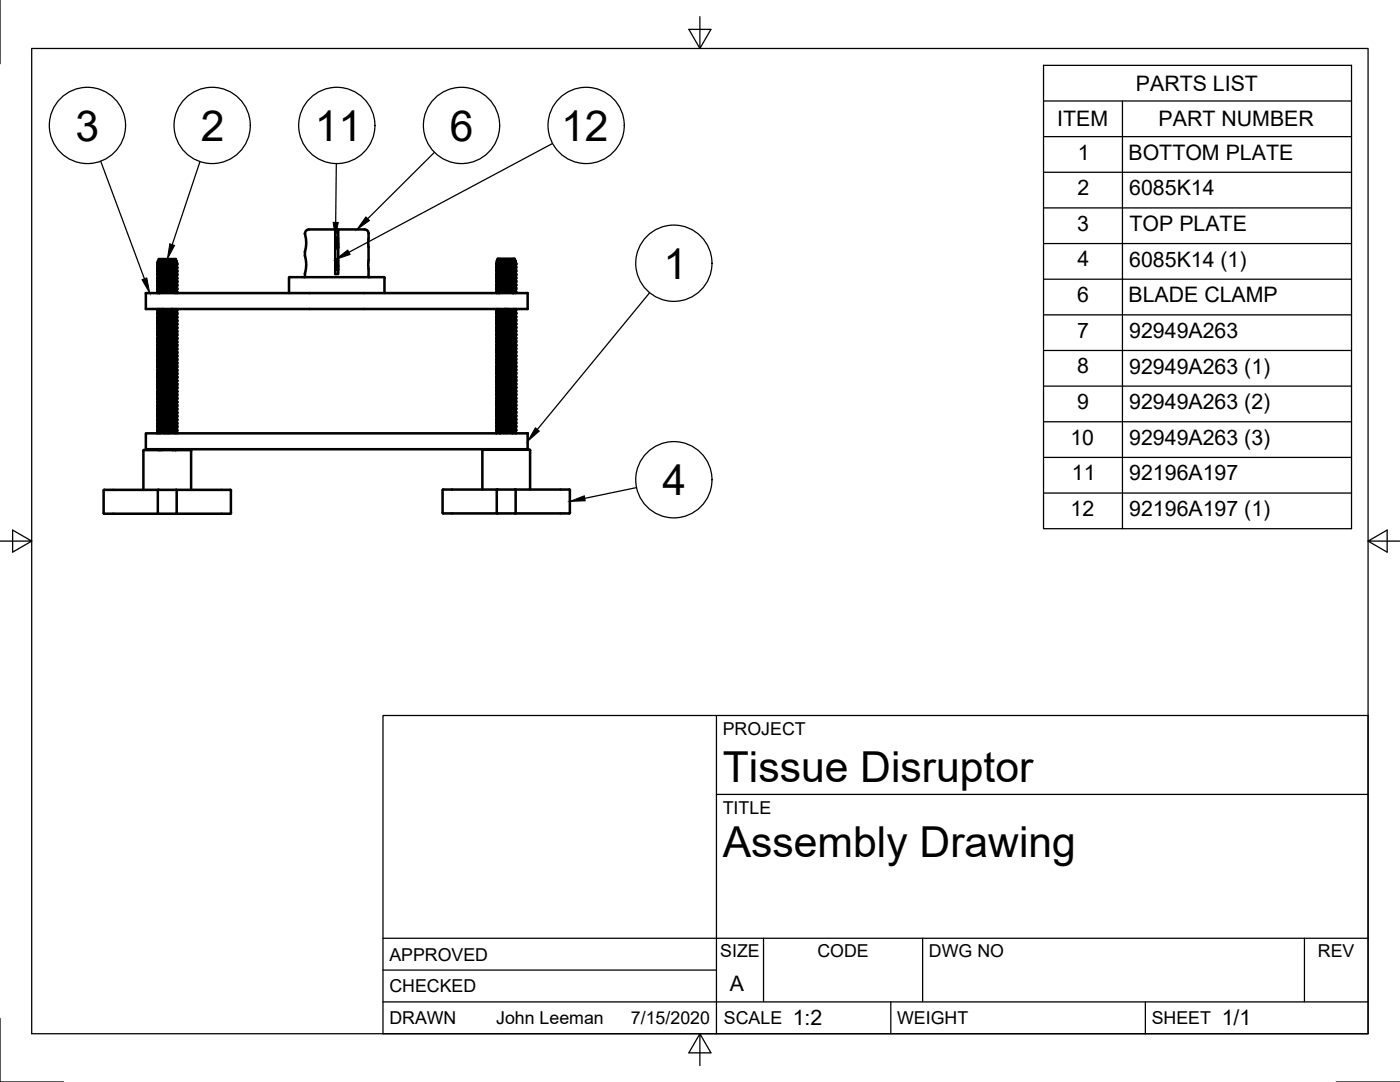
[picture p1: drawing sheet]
<svg xmlns="http://www.w3.org/2000/svg" width="279mm" height="216mm" viewBox="0 0 279 216" stroke-linecap="round" stroke-linejoin="round" font-family="sans-serif">
<!-- layer: Visible -->
<g fill="none" stroke="#000" stroke-width=".51">
<path d="M29.1 58.5h76.2v3.2h-76.2zM31.4 52.6v.3l.2 .1 1.2 .1h2l.5-.2 .1-.3M31.4 53.3v.3l.3 .1 1.4 .2 2-.2 .3-.2v-.2M31.4 54l.1 .4 1.4 .2 2-.1 .4-.2 .1-.3M31.4 54.7v.3l.2 .1 1.2 .2 2-.1 .5-.2 .1-.3M31.4 55.4v.3l.2 .1 1.5 .2 2-.2 .3-.2v-.2M31.4 56.1v.3l.2 .1 1.3 .2 2-.1 .4-.2 .1-.3M31.4 56.8v.3l.2 .1 1.2 .2 2-.1 .5-.2 .1-.3M31.4 57.5v.3l.2 .1 1.5 .2 2-.2 .3-.1v-.3M31.4 58.3v.2M31.4 56.1l.3-.1a5.8 5.8 0 0 0 3.6 0l.1 .2-.3 .1-1.4 .2-1.7-.1-.5-.1zM31.4 56.8l.3-.1a5.8 5.8 0 0 0 3.6 0l.1 .2-.3 .1-1.3 .2h-1.7l-.6-.2z"/>
<path d="M31.5 53.6a5.1 5.1 0 0 0 3.8 0M31.5 54.3a5.4 5.4 0 0 0 3.8 0M31.5 55a5.4 5.4 0 0 0 3.8 0M31.5 55.7a5.1 5.1 0 0 0 3.8 0M31.5 56.5a5.4 5.4 0 0 0 3.8 0M31.5 57.2a5.4 5.4 0 0 0 3.8 0M31.5 57.8a5.1 5.1 0 0 0 3.8 0M31.5 52.9l.3 .2M31.6 52.2a5.4 5.4 0 0 0 3.6 0M31.7 52.3v.1a4.9 4.9 0 0 0 3.4 0v-.1M31.7 52.4l-.3 .1v.2l1.6 .3 2-.2 .4-.2-.3-.2M31.7 53v.1a4.9 4.9 0 0 0 3.4 0v-.1"/>
<path d="M31.7 53.1l-.3 .2 .1 .1 1.4 .3 2.1-.1 .4-.3-.3-.2M31.7 53.7v.1a4.9 4.9 0 0 0 3.4 0v-.1M31.7 53.8l-.3 .2 .2 .2 1.5 .2 2-.2 .3-.2-.3-.2M31.7 54.4v.1a4.9 4.9 0 0 0 3.4 0v-.1M31.7 54.5l-.3 .2v.1l1.6 .3 2-.2 .4-.1-.3-.3M31.7 55.2l-.3 .2 .1 .1 1.3 .3 2.2-.1 .4-.2-.3-.3M31.7 57.3v.1a4.9 4.9 0 0 0 3.4 0v-.1M31.7 57.3l-.3 .2 .1 .2 1.3 .2 2.2-.1 .4-.2-.3-.3M31.7 58v.1a4.9 4.9 0 0 0 3.4 0v-.1M31.7 58l-.3 .3 .4 .2M31.7 55.1v.2M31.7 55.8v.2"/>
<path d="M31.7 56.5v.2M31.7 55.3a4.9 4.9 0 0 0 3.4 0M31.7 51.8a5.6 5.6 0 0 0 3.4 0M31.8 53a6.3 6.3 0 0 0 3.2 0M32.2 52.4h2.4zM32.2 52.4l-.7-.2 .2-.5h3.4l.2 .5-.7 .2M32.2 51.8h2.3M32.2 51.8h-.5l.8 .4h1.2l1-.1 .4-.3h-.6M35.1 58l.3 .3-.5 .2M35.1 55.1v.2M35.1 55.8v.2M35.1 56.5v.2"/>
<path d="M35.3 52.9l-.3 .2M35.4 58.3l-.1 .2M57.8 55.3h18.8M57.8 55.3l-.1 .1v3.1M60.7 55.3l.4-2.2-.2-2 .2-2.4-.2-1.9a.87 .87 0 0 1 1.1-1h4.9v8.9h.6v-8.9h4.3a1.64 1.64 0 0 1 1.7 .5v6.7l.1 2.2 .1 .1M66.9 49l.1 .2M66.9 53.4l.1 .2M66.9 51.8l.3 2M66.9 49.2h.1M66.9 53.6h.1M66.9 51.8l.2 2M67 49.2l.1 .3"/>
<path d="M67 53.6l.1 .2M67 47.4l.1 2.1M67 47.4l.2 2.1M67 47.4l.1 .3M67 51.8l.1 .2M67.1 47.7l.2 1.5M67.1 52l.2 1.6M67.1 47.7h.1M67.1 49.5h.1M67.1 52h.1M67.1 53.8h.1M67.2 47.7l.2 1.5"/>
<path d="M67.2 52l.2 1.6M67.2 52l.1-.2 .2 2-.1-.2M67.3 47.4l.2 2-.1-.2M67.3 51.8l.2 1.4M67.3 49.2h.1M67.3 47.4h.1M67.3 49.2l-.1 .3M67.3 47.4l-.1 .3M67.3 53.6h.1M67.3 53.6l-.1 .2M67.4 47.4l.1 1.5M67.4 47.4l.1 .2"/>
<path d="M67.4 51.8l.1 .2M76.6 55.3l.2 .1-.1 3.1M99 52.5l.3-.1a4.9 4.9 0 0 0 3.4 0l.3 .1-.2 .2-1.2 .2-2-.1zM99 52.5v.3l.3 .1 1.5 .2 1.9-.2 .3-.1v-.3M99 53.3l.2 .3 1.4 .2 2.1-.1 .3-.2v-.2M99 54v.2l.3 .1 1.2 .2 2.1-.1 .4-.2v-.2M99 54.7v.2l.3 .2 1.5 .1 1.9-.1 .3-.2v-.2M99 55.4l.2 .3 1.3 .2 2.2-.1 .3-.2v-.2M99 56.1v.2l.3 .2 1.2 .1 1.9-.1 .6-.1v-.3M99 56.8v.2l.3 .2 1.4 .1 1.9-.1 .3-.1 .1-.3M99 57.5l.2 .3 1.3 .2 2.2-.1 .3-.2v-.2M99 58.2l.1 .3"/>
<path d="M99.1 52.9l.3 .1M99.1 53.6l.3 .1M99.1 54.3l.3 .1M99.1 55l.3 .1M99.1 55.7l.3 .1M99.1 56.4l.3 .1M99.1 57.1l.3 .1M99.1 57.8l.3 .1M99.2 52.2l.2 .1M99.3 53v.1a4.9 4.9 0 0 0 3.4 0v-.1M99.3 53l-.3 .2 .3 .2 1.6 .3 1.7-.2 .4-.2-.3-.3M99.3 53.7v.1a4.9 4.9 0 0 0 3.4 0v-.1"/>
<path d="M99.3 53.7l-.3 .2 .3 .2 1.3 .3 2-.2 .4-.2-.3-.3M99.3 54.4v.1a4.9 4.9 0 0 0 3.4 0v-.1M99.3 54.4l-.3 .2 .1 .2 1.4 .3 2.1-.2 .4-.2-.3-.3M99.3 55.2l-.3 .1 .1 .2 1.7 .3 1.8-.2 .4-.2-.3-.2M99.3 55.9l-.3 .1 .3 .3 1.3 .2 2-.2 .4-.2-.3-.2M99.3 56.6l-.3 .1 .1 .2 1.4 .3 2.1-.2 .4-.2-.3-.2M99.3 57.2v.1a4.9 4.9 0 0 0 3.4 0v-.1M99.3 57.3l-.3 .1 .3 .3 1.5 .2 1.9-.2 .3-.2-.3-.2M99.3 57.9v.1a4.9 4.9 0 0 0 3.4 0v-.1M99.3 58l-.2 .3 .6 .2M99.3 52.2v.2M99.3 55.1v.1"/>
<path d="M99.3 55.8v.1M99.3 56.5v.1M99.3 51.7l3.4 .1-.7 .3-1.4 .1-.8-.2zM99.3 55.2a4.9 4.9 0 0 0 3.4 0M99.3 55.9a4.9 4.9 0 0 0 3.4 0M99.3 56.6a4.9 4.9 0 0 0 3.4 0M99.4 51.7a5.6 5.6 0 0 0 3.3 0M99.4 52.3a6.3 6.3 0 0 0 3.3 0M99.4 53a6.3 6.3 0 0 0 3.3 0M99.4 53.7a6.3 6.3 0 0 0 3.3 0M99.4 54.4a6.3 6.3 0 0 0 3.3 0M99.4 55.1a6.3 6.3 0 0 0 3.3 0"/>
<path d="M99.4 55.8a6.3 6.3 0 0 0 3.3 0M99.4 56.5a6.3 6.3 0 0 0 3.3 0M99.4 57.2a6.3 6.3 0 0 0 3.3 0M99.4 57.9a6.3 6.3 0 0 0 3.3 0M99.8 52.3h2.4zM99.8 52.3l-.7-.2 .3-.5h3.3l.2 .5-.7 .2M99.9 51.7h2.3M102.7 58l.3 .2-.7 .3M102.7 52.2v.2M102.7 55.1v.1M102.7 55.8v.1M102.7 56.5v.1"/>
<path d="M102.8 52.2l-.2 .1M102.9 52.9l-.3 .1M102.9 53.6l-.3 .1M102.9 54.3l-.3 .1M102.9 55l-.3 .1M102.9 55.7l-.3 .1M102.9 56.4l-.3 .1M102.9 57.1l-.3 .1M102.9 57.8l-.3 .1M103 58.2l-.1 .3M31.4 61.8v.2l.2 .1 1.4 .2 1.9-.1 .5-.2v-.2M31.4 62.5v.2l.2 .1 1.3 .2 2.1-.1 .4-.2v-.2"/>
<path d="M31.4 63.2v.2l.2 .2 1.7 .2 1.6-.2 .5-.2v-.2M31.4 63.9l.1 .3 1.5 .3 2-.2 .4-.2v-.2M31.4 64.6v.3l.2 .1 1.2 .2 2.2-.2 .4-.2v-.2M31.4 65.3v.3l.2 .1 1.6 .2 1.7-.2 .4-.1 .1-.3M31.4 66l.1 .4 1.5 .2 2-.2 .4-.1v-.3M31.4 66.7v.3l.2 .1 1.2 .2 2.2-.2 .4-.1v-.3M31.4 67.4v.3l.3 .1 1.5 .2 1.9-.2 .3-.2v-.2M31.4 68.1l.1 .4 1.5 .2 1.9-.1 .5-.2v-.3M31.4 68.8v.3l.2 .1 1.2 .2 2.2-.1 .4-.2v-.3M31.4 69.5v.3l.3 .1 1.5 .2 1.9-.2 .3-.1v-.3M31.4 70.3l.1 .3 1.4 .2 2-.1 .4-.2 .1-.2M31.4 71v.2l.2 .1 1.2 .2 2.2-.1 .4-.2v-.2"/>
<path d="M31.4 71.6v.3l.2 .1 1.5 .2 2-.1 .3-.2v-.3M31.4 72.4l.1 .3 1.4 .2 2-.1 .4-.2 .1-.2M31.4 73.1v.2l.2 .1 1.2 .2 2-.1 .5-.1 .1-.3M31.4 73.8v.2l.2 .1 1.5 .2 2-.1 .3-.2v-.2M31.4 74.5l.1 .3 1.4 .2 2-.1 .4-.2 .1-.2M31.4 75.2v.2l.2 .2 1.2 .1 2-.1 .5-.1 .1-.3M31.4 75.9v.2l.2 .2 1.5 .2 2-.2 .3-.2v-.2M31.4 76.6v.3l.2 .1 1.3 .2 2-.2 .4-.1 .1-.3M31.4 77.3v.3l.2 .1 1.2 .2 2-.1 .5-.2 .1-.3M31.4 78v.3l.2 .1 1.5 .2 2-.2 .3-.2v-.2M31.4 78.7v.3l.2 .1 1.3 .2 2-.1 .4-.2 .1-.3M31.4 79.4v.3l.2 .1 1.1 .2 2.1-.1 .5-.2 .1-.3"/>
<path d="M31.4 70.2l.3-.1a5.8 5.8 0 0 0 3.6 0v.2l-.3 .2-1.4 .2-1.6-.2-.5-.1zM31.4 70.9l.3-.1a5.8 5.8 0 0 0 3.6 0l.1 .2-.3 .1-1.3 .3-1.8-.2-.5-.1zM31.4 71.6l.3-.1a4.9 4.9 0 0 0 3.4 0l.3 .1-.1 .2-1.4 .3-1.7-.1-.6-.2zM31.4 74.4l.3-.1a5.8 5.8 0 0 0 3.6 .1l.1 .1-.3 .2-1.4 .2-1.7-.1-.5-.2zM31.4 75.1l.3-.1a5.8 5.8 0 0 0 3.6 .1l.1 .1-.3 .2-1.3 .2-1.7-.1-.6-.2zM31.5 61.7l-.1 .1 .4 .2 1.5 .2 1.7-.2 .3-.1v-.2M31.5 62.1a5.4 5.4 0 0 0 3.8 0M31.5 62.8a5.4 5.4 0 0 0 3.8 0M31.5 64.2a5.4 5.4 0 0 0 3.8 0M31.5 64.9a5.4 5.4 0 0 0 3.8 0M31.5 65.6a5.4 5.4 0 0 0 3.8 0M31.5 66.3a5.4 5.4 0 0 0 3.8 0"/>
<path d="M31.5 67.7a5.1 5.1 0 0 0 3.8 0M31.5 68.5a5.4 5.4 0 0 0 3.8 0M31.5 69.2a5.4 5.4 0 0 0 3.8 0M31.5 69.9a5.1 5.1 0 0 0 3.8 0M31.5 70.6a5.4 5.4 0 0 0 3.8 0M31.5 71.3a5.4 5.4 0 0 0 3.8 0M31.5 72a5.1 5.1 0 0 0 3.8 0M31.5 72.7a5.4 5.4 0 0 0 3.8 0M31.5 74.1a5.1 5.1 0 0 0 3.8 0M31.5 74.8a5.4 5.4 0 0 0 3.8 0M31.5 75.5a5.4 5.4 0 0 0 3.8 0M31.5 76.2a5.1 5.1 0 0 0 3.8 0"/>
<path d="M31.5 76.9a5.4 5.4 0 0 0 3.8 0M31.5 78.3a5.1 5.1 0 0 0 3.8 0M31.5 79a5.4 5.4 0 0 0 3.8 0M31.5 79.7a5.4 5.4 0 0 0 3.8 0M31.5 63.5l.3 .1M31.5 67l.3 .2M31.5 73.4l.3 .1M31.5 77.6l.3 .2M31.7 62.2v.1a4.9 4.9 0 0 0 3.4 0v-.1M31.7 62.3l-.3 .2 .2 .2 1.4 .2 2-.2 .4-.2-.3-.2M31.7 62.9v.1a4.9 4.9 0 0 0 3.4 0v-.1M31.7 63l-.3 .3 1.5 .3 2.2-.2 .3-.2-.3-.2"/>
<path d="M31.7 63.6v.1a4.9 4.9 0 0 0 3.4 0v-.1M31.7 63.7l-.3 .2 .2 .2 1.7 .2 1.9-.2 .2-.2-.3-.2M31.7 64.4l-.3 .2 .2 .2 1.4 .2 2-.2 .4-.2-.3-.2M31.7 65.1l-.3 .2 .2 .2 1.3 .2 2.1-.2 .4-.2-.3-.2M31.7 65.7v.1a4.9 4.9 0 0 0 3.4 0v-.1M31.7 65.8l-.3 .2 .2 .2 1.6 .2 2-.2 .2-.2-.3-.2M31.7 66.4v.1a4.9 4.9 0 0 0 3.4 0v-.1M31.7 66.5l-.3 .2 .2 .2 1.4 .2 2-.1 .4-.3-.3-.2M31.7 67.1v.1a4.9 4.9 0 0 0 3.4 0v-.1M31.7 67.2l-.3 .2 .1 .2 1.4 .2 2.1-.2 .4-.1-.3-.3M31.7 67.8v.2a4.9 4.9 0 0 0 3.4 0v-.2M31.7 67.9l-.3 .2 .2 .2 1.6 .2 2-.2 .2-.2-.3-.2"/>
<path d="M31.7 68.5v.2a4.9 4.9 0 0 0 3.4 0v-.2M31.7 68.6l-.3 .2v.1l1.6 .3 2-.1 .4-.2-.3-.3M31.7 69.2v.2a4.9 4.9 0 0 0 3.4 0v-.2M31.7 69.3l-.3 .2 .1 .2 1.4 .2 2.1-.1 .4-.2-.3-.3M31.7 72.1v.1a4.9 4.9 0 0 0 3.4 0v-.1M31.7 72.2l-.3 .1 .2 .3 1.5 .2 2-.2 .3-.3-.3-.1M31.7 72.8v.1a4.9 4.9 0 0 0 3.4 0v-.1M31.7 72.9l-.3 .1v.2l1.6 .3 2-.2 .4-.2-.3-.2M31.7 73.5v.1a4.9 4.9 0 0 0 3.4 0v-.1M31.7 73.6l-.3 .1 .1 .2 1.4 .3 2.1-.2 .4-.2-.3-.2M31.7 75.6v.1a4.9 4.9 0 0 0 3.4 0v-.1M31.7 75.7l-.3 .1 .1 .2 1.3 .3 2.2-.2 .4-.2-.3-.2"/>
<path d="M31.7 76.3v.1a4.9 4.9 0 0 0 3.4 0v-.1M31.7 76.4l-.3 .2 .2 .2 1.5 .2 1.9-.2 .4-.2-.3-.2M31.7 77v.1a4.9 4.9 0 0 0 3.4 0v-.1M31.7 77.1l-.3 .1v.2l1.5 .3 2-.1 .5-.3-.3-.2M31.7 77.7v.1a4.9 4.9 0 0 0 3.4 0v-.1M31.7 77.8l-.3 .2 .1 .1 1.3 .3 2.2-.1 .4-.3-.3-.2M31.7 78.5l-.3 .2 .2 .2 1.5 .2 1.9-.1 .4-.3-.3-.2M31.7 79.2l-.3 .2v.1l1.5 .3 2-.1 .5-.2-.3-.3M31.7 79.8v.2a4.9 4.9 0 0 0 3.4 0v-.2M31.7 79.9l-.3 .2 .1 .1 1.3 .3 2.2-.1 .4-.2-.3-.3M31.7 64.3v.1M31.7 65v.1"/>
<path d="M31.7 70v.1M31.7 70.7v.1M31.7 71.4v.1M31.7 74.2v.1M31.7 74.9v.1M31.7 78.4v.1M31.7 79.1v.1M31.7 64.4a4.9 4.9 0 0 0 3.4 0M31.7 65.1a4.9 4.9 0 0 0 3.4 0M31.7 78.5a4.9 4.9 0 0 0 3.4 0M31.7 79.2a4.9 4.9 0 0 0 3.4 0M31.7 61.7a5.8 5.8 0 0 0 3.4 0"/>
<path d="M31.8 63.6a6.3 6.3 0 0 0 3.2 0M31.8 67.2a6.3 6.3 0 0 0 3.2 0M31.8 73.5a6.3 6.3 0 0 0 3.2 0M31.8 77.7a6.3 6.3 0 0 0 3.2 0M32.3 61.7h2.2M35.1 64.3v.1M35.1 65v.1M35.1 70v.1M35.1 70.7v.1M35.1 71.4v.1M35.1 74.2v.1M35.1 74.9v.1"/>
<path d="M35.1 78.4v.1M35.1 79.1v.1M35.3 63.5l-.3 .1M35.3 67l-.3 .2M35.3 73.4l-.3 .1M35.3 77.6l-.3 .2M99 61.7v.3l.2 .1 1.3 .2 2.2-.2 .3-.1v-.3M99 62.4v.3l.3 .1 1.1 .2 2-.1 .6-.2v-.3M99 63.1v.3l.3 .1 1.3 .2 2-.1 .3-.2 .1-.3M99 63.8v.3l.2 .1 1.3 .2 2.2-.2 .3-.1v-.3M99 64.5v.3l.3 .1 1.7 .2 1.8-.2 .2-.1v-.3M99 65.3v.2l.3 .1 1.3 .2 2-.1 .3-.1 .1-.3"/>
<path d="M99 65.9l.3-.1a5.8 5.8 0 0 0 3.6 0l.1 .2-.2 .1-1.4 .3-1.7-.1zM99 66v.2l.2 .1 1.3 .2 2.2-.1 .3-.2v-.2M99 66.7v.2l.3 .1 1.6 .2 1.9-.2 .2-.1v-.2M99 67.4l.2 .3 1.4 .2 2.1-.1 .3-.2v-.2M99 68.1v.2l.2 .1 1.3 .2 2.1-.1 .4-.2v-.2M99 68.8v.2l.3 .2 1.6 .1 1.9-.1 .2-.2v-.2M99 69.5l.2 .3 1.4 .2 2.1-.1 .3-.2v-.2M99 70.2v.2l.2 .1 1.3 .2 2.1-.1 .4-.2v-.2M99 70.9v.2l.3 .2 1.5 .2 1.9-.2 .3-.2v-.2M99 71.6l.2 .3 1.4 .3 2.1-.2 .3-.2v-.2M99 72.3v.2l.2 .2 1.3 .2 2.1-.2 .4-.1v-.3M99 73v.2l.3 .2 1.5 .2 1.9-.2 .3-.1v-.3"/>
<path d="M99 73.7l.2 .4 1.3 .2 2.2-.2 .3-.1v-.3M99 74.4v.3l.3 .1 1.2 .2 2.1-.2 .4-.1v-.3M99 75.1v.3l.3 .1 1.4 .2 2-.2 .3-.1v-.3M99 75.8l.2 .4 1.3 .2 2-.1 .5-.2v-.3M99 76.5l.3-.1a5.8 5.8 0 0 0 3.6 0l.1 .1-.2 .2-1.4 .2-1.9-.1zM99 76.5v.3l.3 .1 1.2 .2 1.9-.1 .6-.2v-.3M99 77.2l.3-.1a4.9 4.9 0 0 0 3.4 0l.3 .1-.1 .2-1.3 .2h-1.8l-.5-.2zM99 77.2v.3l.3 .1 1.4 .2 1.9-.1 .3-.1 .1-.4M99 78l.2 .3 1.3 .2 2.2-.1 .3-.2v-.2M99 78.7v.2l.3 .1 1.2 .2 1.9-.1 .6-.1v-.3M99 79.4v.2l.3 .2 1.4 .1 2-.1 .3-.2v-.2M99.1 61.7v.1l.4 .2 1.2 .1 1.9-.1 .3-.2 .1-.1"/>
<path d="M99.1 62.4l.2-.2a5.8 5.8 0 0 0 3.6 .1l.1 .1-.2 .2-1.3 .2-1.7-.1-.7-.2zM99.1 75.8l.2-.1a5.8 5.8 0 0 0 3.6 0l.1 .2-.4 .2-1.3 .1-1.7-.1-.5-.2zM99.1 66.5h.2a4.9 4.9 0 0 0 3.4 0l.3 .2-.3 .2-1.2 .2-1.9-.1-.5-.2zM99.1 62l.3 .2M99.1 62.7l.3 .2M99.1 63.4l.3 .2M99.1 64.2l.3 .1M99.1 64.9l.3 .1M99.1 65.6l.3 .1M99.1 66.3l.3 .1M99.1 67l.3 .1M99.1 67.7l.3 .1"/>
<path d="M99.1 68.4l.3 .1M99.1 69.1l.3 .1M99.1 69.8l.3 .1M99.1 70.5l.3 .1M99.1 71.2l.3 .2M99.1 71.9l.3 .2M99.1 72.6l.3 .2M99.1 73.3l.3 .2M99.1 74l.3 .2M99.1 74.7l.3 .2M99.1 75.4l.3 .2M99.1 76.2l.3 .1"/>
<path d="M99.1 76.9l.3 .1M99.1 77.6l.3 .1M99.1 78.3l.3 .1M99.1 79l.3 .1M99.1 79.7l.3 .1M99.3 62.8v.2a4.9 4.9 0 0 0 3.4 0v-.2M99.3 62.9l-.3 .2 .1 .1 1.3 .3 2.2-.1 .4-.3-.3-.2M99.3 63.5v.2a4.9 4.9 0 0 0 3.4 0v-.2M99.3 63.6l-.3 .2 .3 .2 1.4 .2 1.9-.1 .4-.3-.3-.2M99.3 64.2v.2a4.9 4.9 0 0 0 3.4 0v-.2M99.3 64.3l-.2 .2v.1l1.5 .3 2-.1 .4-.2-.3-.3M99.3 65l-.3 .2 .3 .2 1.7 .3 1.7-.3 .3-.2-.3-.2"/>
<path d="M99.3 67.1v.1a4.9 4.9 0 0 0 3.4 0v-.1M99.3 67.1l-.3 .2 .3 .2 1.6 .3 1.8-.2 .3-.2-.3-.3M99.3 67.8v.1a4.9 4.9 0 0 0 3.4 0v-.1M99.3 67.9l-.3 .1 .3 .3 1.4 .2 1.9-.2 .4-.2-.3-.2M99.3 68.5v.1a4.9 4.9 0 0 0 3.4 0v-.1M99.3 68.6l-.3 .1 .2 .2 1.3 .3 2.2-.2 .3-.2-.3-.2M99.3 69.2v.1a4.9 4.9 0 0 0 3.4 0v-.1M99.3 69.3l-.3 .1 .3 .3 1.6 .2 1.8-.2 .3-.2-.3-.2M99.3 70l-.3 .1 .3 .3 1.4 .2 1.9-.2 .4-.2-.3-.2M99.3 70.7l-.3 .2 .2 .1 1.3 .3 2.2-.2 .3-.2-.3-.2M99.3 71.3v.1a4.9 4.9 0 0 0 3.4 0v-.1M99.3 71.4l-.3 .2 .3 .2 1.6 .2 1.8-.2 .3-.2-.3-.2"/>
<path d="M99.3 72v.1a4.9 4.9 0 0 0 3.4 0v-.1M99.3 72.1l-.3 .2 .3 .2 1.3 .2 2-.1 .4-.3-.3-.2M99.3 72.7v.1a4.9 4.9 0 0 0 3.4 0v-.1M99.3 72.8l-.3 .2 .2 .2 1.3 .2 2.1-.1 .4-.3-.3-.2M99.3 73.4v.1a4.9 4.9 0 0 0 3.4 0v-.1M99.3 73.5l-.3 .2 .1 .1 1.7 .3 1.8-.1 .4-.3-.3-.2M99.3 74.1v.1a4.9 4.9 0 0 0 3.4 0v-.1M99.3 74.2l-.3 .2 .3 .2 1.3 .2 2-.1 .4-.3-.3-.2M99.3 74.8v.1a4.9 4.9 0 0 0 3.4 0v-.1M99.3 74.9l-.3 .2 .1 .1 1.4 .3 2.1-.1 .4-.3-.3-.2M99.3 77.7v.1a4.9 4.9 0 0 0 3.4 0v-.1M99.3 77.7l-.3 .2 .3 .2 1.5 .3 1.9-.2 .3-.2-.3-.3"/>
<path d="M99.3 78.4v.1a4.9 4.9 0 0 0 3.4 0v-.1M99.3 78.4l-.3 .2 .3 .2 1.3 .3 2-.2 .4-.2-.3-.3M99.3 79.1l-.3 .2 .1 .2 1.3 .3 2.2-.2 .4-.2-.3-.3M99.3 62.1v.2M99.3 65v.1M99.3 65.7v.1M99.3 66.4v.1M99.3 69.9v.1M99.3 70.6v.1M99.3 75.5v.2M99.3 76.2v.2M99.3 76.9v.2"/>
<path d="M99.3 79.1v.1M99.3 79.8v.1M99.3 65.1a4.9 4.9 0 0 0 3.4 0M99.3 70a4.9 4.9 0 0 0 3.4 0M99.3 70.7a4.9 4.9 0 0 0 3.4 0M99.3 79.2a4.9 4.9 0 0 0 3.4 0M99.4 62.2a6.3 6.3 0 0 0 3.3 0M99.4 62.9a6.3 6.3 0 0 0 3.3 0M99.4 63.6a6.3 6.3 0 0 0 3.3 0M99.4 64.3a6.3 6.3 0 0 0 3.3 0M99.4 65a6.3 6.3 0 0 0 3.3 0M99.4 65.7a6.3 6.3 0 0 0 3.3 0"/>
<path d="M99.4 66.4a6.3 6.3 0 0 0 3.3 0M99.4 67.1a6.3 6.3 0 0 0 3.3 0M99.4 67.8a6.3 6.3 0 0 0 3.3 0M99.4 68.5a6.3 6.3 0 0 0 3.3 0M99.4 69.2a6.3 6.3 0 0 0 3.3 0M99.4 69.9a6.3 6.3 0 0 0 3.3 0M99.4 70.6a6.3 6.3 0 0 0 3.3 0M99.4 71.3a6.3 6.3 0 0 0 3.3 0M99.4 72.1a6.3 6.3 0 0 0 3.3 0M99.4 72.7a6.3 6.3 0 0 0 3.3 0M99.4 73.5a6.3 6.3 0 0 0 3.3 0M99.4 74.2a6.3 6.3 0 0 0 3.3 0"/>
<path d="M99.4 74.9a6.3 6.3 0 0 0 3.3 0M99.4 75.6a6.3 6.3 0 0 0 3.3 0M99.4 76.3a6.3 6.3 0 0 0 3.3 0M99.4 77a6.3 6.3 0 0 0 3.3 0M99.4 77.7a6.3 6.3 0 0 0 3.3 0M99.4 78.4a6.3 6.3 0 0 0 3.3 0M99.4 79.1a6.3 6.3 0 0 0 3.3 0M99.4 79.8a6.3 6.3 0 0 0 3.3 0M99.5 61.7a6.7 6.7 0 0 0 3.1 0M100.6 61.7h.8M102.7 62.1v.2M102.7 65v.1"/>
<path d="M102.7 65.7v.1M102.7 66.4v.1M102.7 69.9v.1M102.7 70.6v.1M102.7 75.5v.2M102.7 76.2v.2M102.7 76.9v.2M102.7 79.1v.1M102.7 79.8v.1M102.9 62l-.3 .2M102.9 62.7l-.3 .2M102.9 63.4l-.3 .2"/>
<path d="M102.9 64.2l-.3 .1M102.9 64.9l-.3 .1M102.9 65.6l-.3 .1M102.9 66.3l-.3 .1M102.9 67l-.3 .1M102.9 67.7l-.3 .1M102.9 68.4l-.3 .1M102.9 69.1l-.3 .1M102.9 69.8l-.3 .1M102.9 70.5l-.3 .1M102.9 71.2l-.3 .2M102.9 71.9l-.3 .2"/>
<path d="M102.9 72.6l-.3 .2M102.9 73.3l-.3 .2M102.9 74l-.3 .2M102.9 74.7l-.3 .2M102.9 75.4l-.3 .2M102.9 76.2l-.3 .1M102.9 76.9l-.3 .1M102.9 77.6l-.3 .1M102.9 78.3l-.3 .1M102.9 79l-.3 .1M102.9 79.7l-.3 .1M20.7 97.9v4.5l.1 .1h10.8"/>
<path d="M28.6 89.9v7.8M29.1 86.5h76.2v3.1h-76.2zM31.4 80.1v.3l.2 .1 1.4 .2 1.9-.1 .4-.2 .1-.3M31.4 80.8v.3l.2 .1 1.3 .2 2-.1 .4-.2 .1-.3M31.4 81.5v.3l.2 .1 1.7 .2 1.7-.1 .4-.2v-.3M31.4 82.3l.1 .3 1.5 .2 1.9-.1 .5-.2v-.2M31.4 83v.2l.2 .1 1.2 .2 2.2-.1 .4-.2v-.2M31.4 83.7v.2l.2 .1 1.7 .2 1.6-.1 .5-.2v-.2M31.4 84.4l.1 .3 1.5 .2 2-.1 .4-.2v-.2M31.4 85.1v.2l.2 .1 1.2 .2 2.2-.1 .4-.2v-.2M31.4 85.8v.2l.3 .2 1.5 .1 1.9-.1 .3-.2v-.2M31.4 85l.3-.1a5.8 5.8 0 0 0 3.6 0l.1 .2-.3 .2-1.4 .2-1.7-.1-.5-.2z"/>
<path d="M31.4 85.7l.3-.1a4.9 4.9 0 0 0 3.4 0l.3 .1-.2 .3-1.3 .2-1.9-.1-.4-.2zM31.5 80.5a5.4 5.4 0 0 0 3.8 0M31.5 81.2a5.4 5.4 0 0 0 3.8 0M31.5 82.6a5.4 5.4 0 0 0 3.8 0M31.5 83.3a5.4 5.4 0 0 0 3.8 0M31.5 84a5.4 5.4 0 0 0 3.8 0M31.5 84.7a5.4 5.4 0 0 0 3.8 0M31.5 85.4a5.4 5.4 0 0 0 3.8 0M31.5 86.1a5.4 5.4 0 0 0 3.8 0M31.5 97.9v4.5l.1 .1M31.5 81.9l.3 .1M31.6 97.7h-10.8l-.1 .2"/>
<path d="M31.6 97.7h3.5M31.6 97.7l-.1 .2M31.7 80.5v.2a4.9 4.9 0 0 0 3.4 0v-.2M31.7 80.6l-.3 .2 .2 .2 1.4 .2 2-.1 .4-.2-.3-.3M31.7 81.2v.2a4.9 4.9 0 0 0 3.4 0v-.2M31.7 81.3l-.3 .3 1.5 .3 2-.1 .5-.2-.3-.3M31.7 82v.1a4.9 4.9 0 0 0 3.4 0v-.1M31.7 82l-.3 .2 .3 .2 1.6 .3 1.9-.3 .2-.2-.3-.2M31.7 82.7v.1a4.9 4.9 0 0 0 3.4 0v-.1M31.7 82.7l-.3 .2 .2 .2 1.4 .3 2-.2 .4-.2-.3-.3M31.7 83.4v.1a4.9 4.9 0 0 0 3.4 0v-.1M31.7 83.4l-.3 .3 1.5 .4 2.2-.2 .3-.2-.3-.3"/>
<path d="M31.7 84.1l-.3 .2 .2 .2 1.7 .3 1.9-.3 .2-.2-.3-.2M31.7 86.2l.3 .3M31.7 86.3l-.3 .2M31.7 84.1v.1M31.7 84.8v.1M31.7 85.5v.1M31.7 89.7v.1M31.7 89.8h.1M31.7 84.2a4.9 4.9 0 0 0 3.4 0M31.8 82a6.3 6.3 0 0 0 3.2 0M31.9 89.8l-.3-.2 .7 .2M32.4 89.6h2"/>
<path d="M34.9 89.8l.3-.2-.7 .2M35.1 86.2l-.3 .3M35.1 86.3l.3 .2M35.1 84.1v.1M35.1 84.8v.1M35.1 85.5v.1M35.1 89.7v.1M35.1 97.7h10.9l.1 .2M35.1 97.7l.2 .2M35.3 97.9v4.5l-.2 .1M35.3 81.9l-.3 .1M38.1 89.9v7.8"/>
<path d="M38.2 89.9l-.2-.1h-9.3l-.1 .1M46.1 97.9v4.5a1.92 1.92 0 0 1-1.5 .1h-9.5M88.5 97.7h25.1M88.5 97.7l-.2 .1v4.5l.2 .1h10.8M96.4 89.7h9.3M96.4 89.7l-.1 .2v7.8M99 80l.3-.1a5.8 5.8 0 0 0 3.6 0l.1 .2-.2 .1-1.5 .3-1.5-.1-.5-.1zM99 80.1v.2l.2 .1 1.3 .2 2.2-.1 .3-.2v-.2M99 80.7l.3-.1a5.8 5.8 0 0 0 3.6 0l.1 .2-.2 .1-1.3 .3-1.7-.1-.7-.2zM99 80.8v.2l.3 .2 1.2 .1 1.9-.1 .6-.1v-.3M99 81.5v.2l.3 .2 1.4 .1 2-.1 .3-.2v-.2M99 82.2v.2l.2 .2 1.3 .1 2-.1 .5-.2v-.2"/>
<path d="M99 82.9v.2l.3 .2 1.1 .1h2l.6-.2v-.3M99 83.6v.2l.3 .2 1.3 .2 2-.2 .3-.1 .1-.3M99 84.3v.2l.2 .2 1.3 .2 2.2-.2 .3-.1v-.3M99 85v.2l.3 .2 1.7 .2 1.8-.2 .2-.1v-.3M99 85.7v.3l.3 .1 1.3 .2 2-.2 .3-.1 .1-.3M99.1 86l.3 .2M99.1 80.4l.3 .1M99.1 81.1l.3 .1M99.1 81.8l.3 .1M99.1 82.5l.3 .1M99.1 83.2l.3 .2M99.1 83.9l.3 .2"/>
<path d="M99.1 84.6l.3 .2M99.1 85.3l.3 .2M99.3 97.7l-.2 .1v4.5l.2 .1M99.3 81.2v.1a4.9 4.9 0 0 0 3.4 0v-.1M99.3 81.3l-.3 .1 .1 .2 1.3 .3 2.2-.2 .4-.2-.3-.2M99.3 81.9v.1a4.9 4.9 0 0 0 3.4 0v-.1M99.3 82l-.3 .1 .3 .3 1.4 .2 1.9-.2 .4-.2-.3-.2M99.3 82.6v.1a4.9 4.9 0 0 0 3.4 0v-.1M99.3 82.7l-.2 .1v.2l1.5 .3 2-.2 .4-.2-.3-.2M99.3 83.3v.1a4.9 4.9 0 0 0 3.4 0v-.1M99.3 83.4l-.3 .2 .1 .1 1.3 .3 2.2-.2 .4-.2-.3-.2M99.3 84.1l-.3 .2 .3 .2 1.4 .2 1.9-.2 .4-.2-.3-.2"/>
<path d="M99.3 84.8l-.2 .1v.2l1.5 .3 2-.1 .4-.3-.3-.2M99.3 85.4v.1a4.9 4.9 0 0 0 3.4 0v-.1M99.3 85.5l-.3 .2 .3 .2 1.7 .2 1.7-.2 .3-.2-.3-.2M99.3 86.1l.1 .2 .5 .2M99.3 86.2l-.3 .2M99.3 80.5v.1M99.3 84v.1M99.3 84.7v.1M99.3 89.7h.1M99.3 84.1a4.9 4.9 0 0 0 3.4 0M99.3 84.8a4.9 4.9 0 0 0 3.4 0M99.4 89.6l.5 .1"/>
<path d="M99.4 89.7h-.1M99.4 89.7h.1M99.4 80.5a6.3 6.3 0 0 0 3.3 0M99.4 81.2a6.3 6.3 0 0 0 3.3 0M99.4 81.9a6.3 6.3 0 0 0 3.3 0M99.4 82.6a6.3 6.3 0 0 0 3.3 0M99.4 83.3a6.3 6.3 0 0 0 3.3 0M99.4 84.1a6.3 6.3 0 0 0 3.3 0M99.4 84.8a6.3 6.3 0 0 0 3.3 0M99.4 85.4a6.3 6.3 0 0 0 3.3 0M99.4 86.2a6.3 6.3 0 0 0 3.3 0M102.6 89.7h.1"/>
<path d="M102.7 89.6l-.6 .1M102.7 89.7h-.1M102.7 86.1v.2l-.5 .2M102.7 86.2l.3 .3M102.7 80.5v.1M102.7 84v.1M102.7 84.7v.1M102.8 97.7l.1 .1v4.5l-.1 .1M102.9 80.4l-.3 .1M102.9 81.1l-.3 .1M102.9 81.8l-.3 .1M102.9 82.5l-.3 .1"/>
<path d="M102.9 83.2l-.3 .2M102.9 83.9l-.3 .2M102.9 84.6l-.3 .2M102.9 85.3l-.3 .2M102.9 86l-.3 .2M103 86.4v.1M105.7 89.7l.1 .2M105.8 89.9v7.8M113.6 97.7l.1 .1M113.7 97.8v4.5M31.6 102.5h3.5M99.3 102.4h3.5"/>
<path d="M113.7 102.3a1.92 1.92 0 0 1-1.5 .1h-9.4"/>
</g>
<!-- layer: Border -->
<path d="M0 0v12.7M6.3 9.7h266.7v196.6h-266.7zM139.7 3.3v6.4l2.2-3.8h-4.4l2.2 3.8M0 108h6.3l-3.8-2.2v4.4l3.8-2.2M273 108l3.8 2.2v-4.4l-3.8 2.2h6.4M0 203.2v12.7h12.7M139.7 206.3l-2.2 3.8h4.4l-2.2-3.8v6.3M266.7 215.9h12.7" fill="none" stroke="#000" stroke-width=".25"/>
<!-- layer: Titleblock -->
<path d="M76.4 142.8h196.6v63.5h-196.6zM143 158.5h130M143 142.8v63.5M76.4 199.9h196.6M76.4 193.6h66.6M76.4 187.2h196.6M152.4 187.2v12.7M177.8 199.9v6.4M184.1 187.2v12.7M228.6 199.9v6.4M260.3 187.2v12.7" fill="none" stroke="#000" stroke-width=".25"/>
<!-- layer: BOM -->
<g fill="none" stroke="#000" stroke-width=".25">
<path d="M208.3 13h61.4v92.5h-61.4zM20.1 32.2l8.7 23.4M39.9 32.3l-5.5 16.5M67.1 32.7l-.1 11.7M86.7 30.4l-13.3 13.2M110.3 28.6l-40.7 21.7M208.3 20.2h61.4M208.3 27.3h61.4M208.3 34.4h61.4M224 20.2v85.3M129.6 58.4l-22.4 27.3M208.3 41.5h61.4"/>
<path d="M208.3 48.6h61.4M208.3 55.7h61.4M208.3 62.8h61.4M208.3 69.9h61.4M208.3 77h61.4M127 97.3l-10.3 2.1M208.3 84.2h61.4M208.3 91.3h61.4M208.3 98.4h61.4"/>
<circle cx="17.5" cy="25" r="7.6"/>
<circle cx="42.3" cy="25" r="7.6"/>
<circle cx="67.2" cy="25" r="7.6"/>
<circle cx="92.1" cy="25" r="7.6"/>
<circle cx="117" cy="25" r="7.6"/>
<circle cx="134.5" cy="52.5" r="7.6"/>
<circle cx="134.5" cy="95.7" r="7.6"/>
</g>
<path d="M28.3 55.8l1-.3 .6 3zM33.9 48.6l.9 .4-1.4 2.7zM66.5 44.4h1l-.5 3zM67 51.8l2.4-1.9 .5 .9zM73 43.3l.7 .7-2.5 1.8zM106.8 85.4l.8 .6-2.3 2.1zM113.7 100.1l2.9-1.2 .2 1z" fill="#000" stroke="#000" stroke-width=".2"/>
<g font-size="8.5">
<text x="15.1" y="28.1">3</text>
<text x="40.1" y="28.1">2</text>
<text x="62.8" y="28.1">11</text>
<text x="89.7" y="28.1">6</text>
<text x="112" y="28.1">12</text>
<text x="132.4" y="55.6">1</text>
<text x="132.2" y="98.8">4</text>
<text x="144.3" y="156">Tissue Disruptor</text>
<text x="144.3" y="171">Assembly Drawing</text>
</g>
<g font-size="4.3">
<text x="226.7" y="18.1">PARTS LIST</text>
<text x="211" y="25.2">ITEM</text>
<text x="231.2" y="25.2">PART NUMBER</text>
<text x="215.1" y="31.9">1</text>
<text x="225.2" y="31.9">BOTTOM PLATE</text>
<text x="215" y="39">2</text>
<text x="225.4" y="39">6085K14</text>
<text x="214.9" y="46.1">3</text>
<text x="225.4" y="46.1">TOP PLATE</text>
<text x="215" y="53.2">4</text>
<text x="225.4" y="53.2">6085K14 (1)</text>
<text x="215" y="60.3">6</text>
<text x="225.2" y="60.3">BLADE CLAMP</text>
<text x="214.9" y="67.4">7</text>
<text x="225.4" y="67.4">92949A263</text>
<text x="214.9" y="74.5">8</text>
<text x="225.4" y="74.5">92949A263 (1)</text>
<text x="214.9" y="81.6">9</text>
<text x="225.4" y="81.7">92949A263 (2)</text>
<text x="213.6" y="88.7">10</text>
<text x="225.4" y="88.8">92949A263 (3)</text>
<text x="213.9" y="95.8">11</text>
<text x="225.4" y="95.8">92196A197</text>
<text x="213.7" y="103">12</text>
<text x="225.4" y="103">92196A197 (1)</text>
<text x="145.7" y="197.7">A</text>
<text x="158.2" y="204.6">1:2</text>
<text x="243.8" y="204.6">1/1</text>
</g>
<g font-size="3.5">
<text x="144.3" y="146.6">PROJECT</text>
<text x="144.3" y="162.3">TITLE</text>
<text x="77.7" y="191.7">APPROVED</text>
<text x="143.7" y="191">SIZE</text>
<text x="163.1" y="191">CODE</text>
<text x="185.4" y="191">DWG NO</text>
<text x="263" y="191">REV</text>
<text x="77.7" y="198">CHECKED</text>
<text x="77.7" y="204.4">DRAWN</text>
<text x="99" y="204.4">John Leeman</text>
<text x="125.9" y="204.4">7/15/2020</text>
<text x="144.5" y="204.4">SCALE</text>
<text x="179" y="204.4">WEIGHT</text>
<text x="229.8" y="204.4">SHEET</text>
</g>
</svg>
